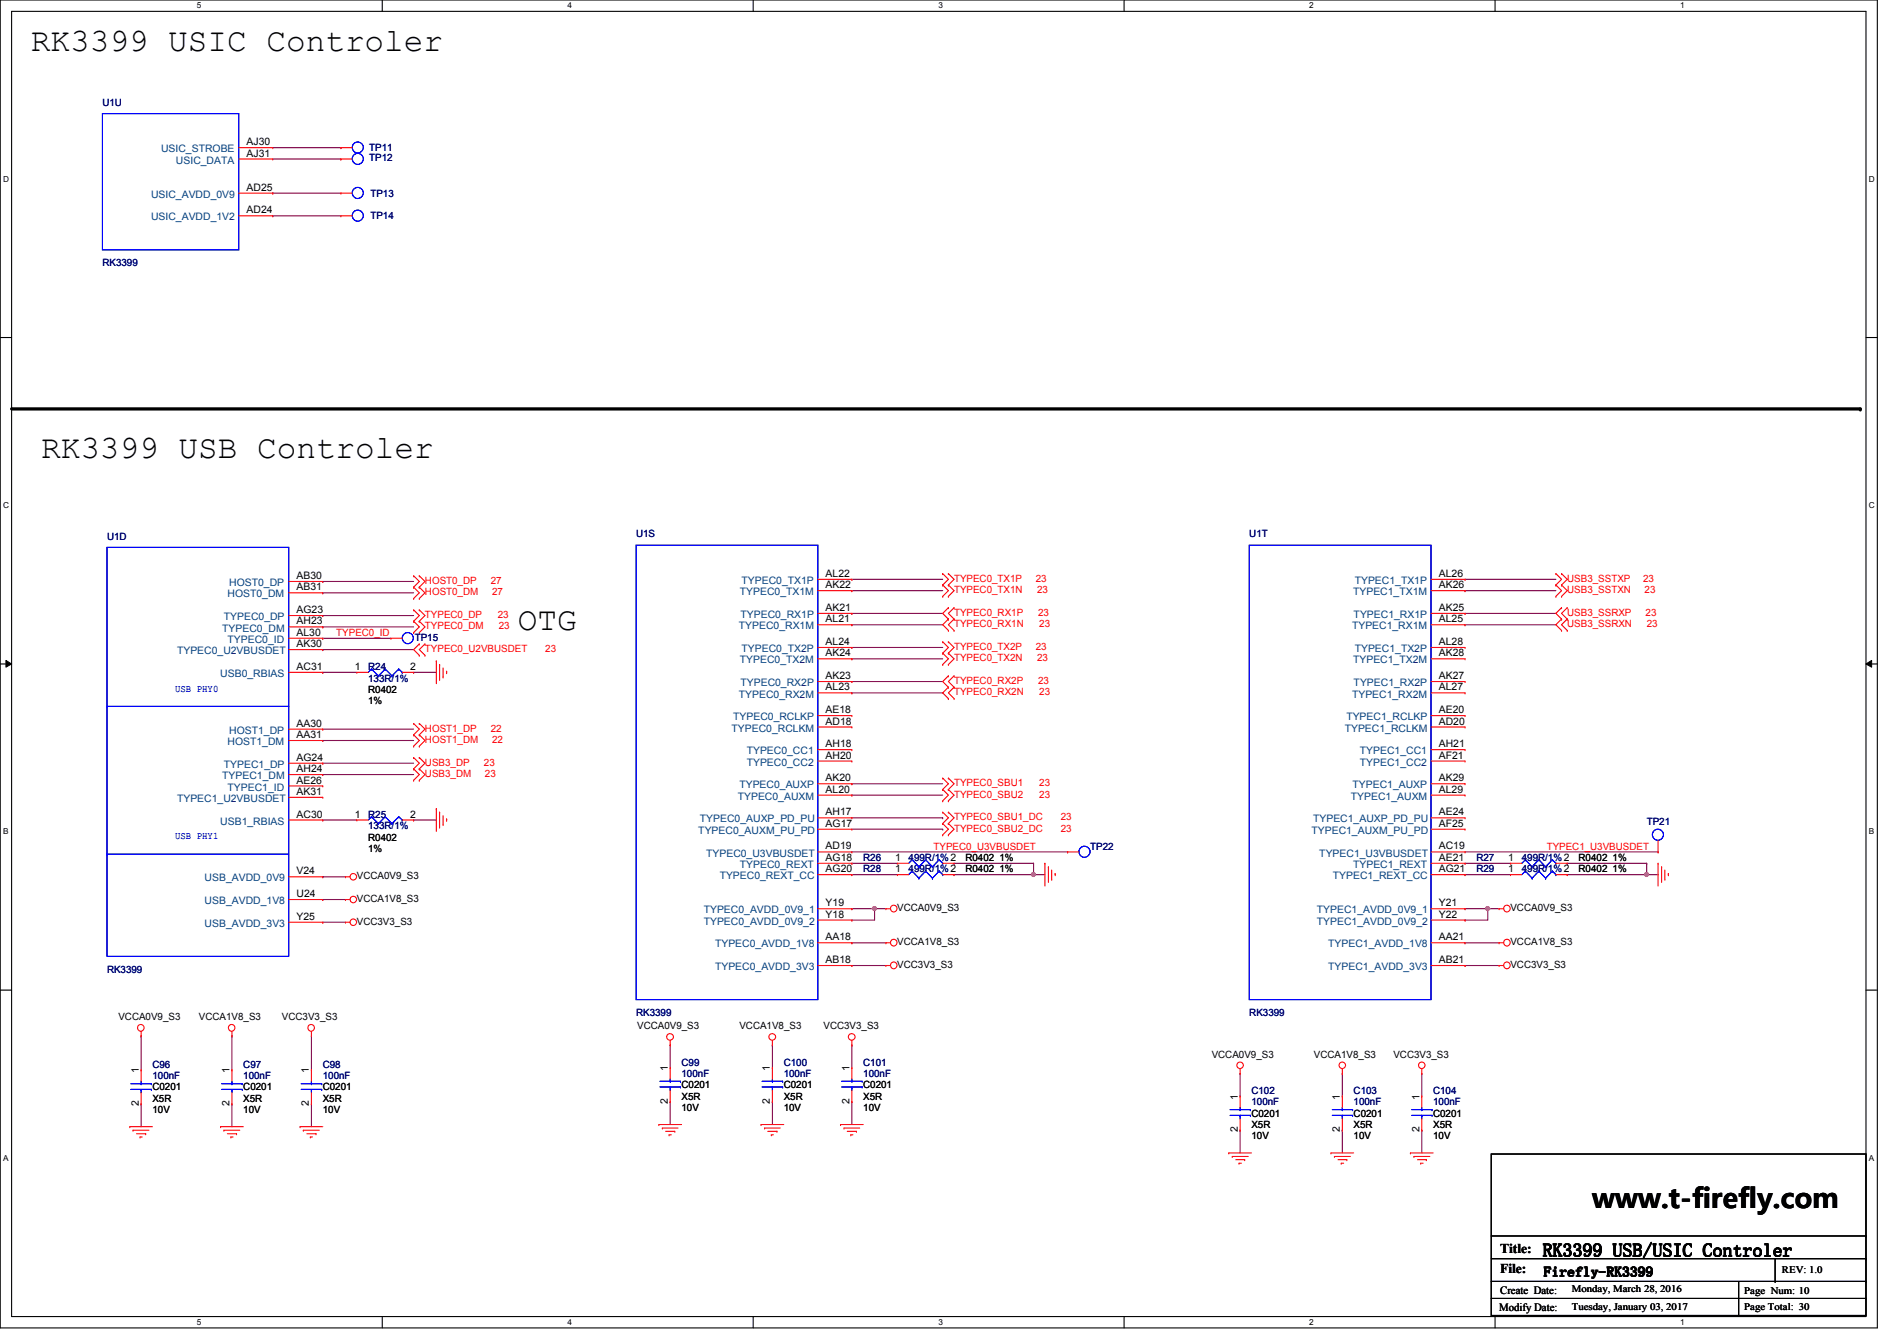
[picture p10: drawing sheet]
<svg xmlns="http://www.w3.org/2000/svg" width="297mm" height="210mm" viewBox="0 0 297 210" stroke-linecap="round" stroke-linejoin="round" font-family="sans-serif">
<path d="M0 0h294v207.9h-294zM1.8 1.8h290.4v204.3h-290.4z" fill="none" stroke="#000" stroke-width=".17"/>
<g fill="#fff">
<path d="M30.8 .2h.7v1.4h-.7z"/>
<path d="M30.8 206.2h.7v1.4h-.7z"/>
</g>
<path d="M59.9 0v1.8M59.9 206.1v1.8" fill="none" stroke="#000" stroke-width=".17"/>
<g fill="#fff">
<path d="M88.9 .2h.6v1.4h-.6z"/>
<path d="M88.9 206.2h.6v1.4h-.6z"/>
</g>
<path d="M117.9 0v1.8M117.9 206.1v1.8" fill="none" stroke="#000" stroke-width=".17"/>
<g fill="#fff">
<path d="M146.9 .2h.7v1.4h-.7z"/>
<path d="M146.9 206.2h.7v1.4h-.7z"/>
</g>
<path d="M176 0v1.8M176 206.1v1.8" fill="none" stroke="#000" stroke-width=".17"/>
<g fill="#fff">
<path d="M205 .2h.7v1.4h-.7z"/>
<path d="M205 206.2h.7v1.4h-.7z"/>
</g>
<path d="M234.1 0v1.8M234.1 206.1v1.8" fill="none" stroke="#000" stroke-width=".17"/>
<g fill="#fff">
<path d="M263.1 .2h.7v1.4h-.7z"/>
<path d="M263.1 206.2h.7v1.4h-.7z"/>
<path d="M.5 27.3h.9v1.4h-.9z"/>
<path d="M292.6 27.3h.9v1.4h-.9z"/>
<path d="M.5 78.4h.9v1.4h-.9z"/>
<path d="M292.6 78.4h.9v1.4h-.9z"/>
</g>
<path d="M0 52.8h1.8M292.2 52.8h1.8" fill="none" stroke="#000" stroke-width=".17"/>
<g fill="#fff">
<path d="M.5 129.5h.8v1.4h-.8z"/>
<path d="M292.6 129.5h.9v1.4h-.9z"/>
</g>
<path d="M0 103.9h1.8M292.2 103.9h1.8" fill="none" stroke="#000" stroke-width=".17"/>
<path d="M.9 103.4l.9 .5-.9 .5zM292.2 103.9l.9-.5v1z" fill="#000"/>
<path d="M.9 103.4l.9 .5-.9 .5zM292.2 103.9l.9-.5v1z" fill="none" stroke="#000" stroke-width=".16"/>
<g fill="#fff">
<path d="M.5 180.5h.8v1.4h-.8z"/>
<path d="M292.6 180.5h.9v1.4h-.9z"/>
</g>
<path d="M0 155h1.8M292.2 155h1.8" fill="none" stroke="#000" stroke-width=".17"/>
<path d="M1.8 64h289.5" fill="none" stroke="#000" stroke-width=".51"/>
<circle cx="291.3" cy="64" r=".25" fill="#000"/>
<g fill="none" stroke="#800040" stroke-width=".17">
<path d="M42.7 30.2h.1M42.7 33.8h.1M42.7 30.2h10.7M42.7 33.8h10.7M50.5 91h.1M50.5 92.8h.1M50.5 98.1h.1M50.5 96.4h.1M50.5 99.9h.1M50.5 91h14.3M50.5 92.8h14.3M50.5 98.1h14.3"/>
<path d="M50.5 96.4h14.3M50.5 99.9h10.7M133.4 97.8h.1M133.4 96h.1M133.4 97.8h14.2M133.4 96h14.2M50.5 105.2h.1M50.5 101.7h.1M50.5 105.2h5.4M50.5 101.7h14.3M64.8 105.2h.1M64.8 105.2h3.5"/>
<path d="M133.4 108.5h.1M133.4 106.7h.1M133.4 108.5h14.2M133.4 106.7h14.2M50.5 137.2h.1M50.5 137.2h3.6M133.4 128h14.2M133.4 129.8h14.2M147.6 128h.1M147.6 129.8h.1M50.5 140.8h.1M50.5 144.4h.1"/>
<path d="M50.5 140.8h3.6M50.5 144.4h3.6M133.4 151.1h.1M133.4 147.6h.1M133.4 142.2h.1M133.4 144h.1M133.4 151.1h5.3M133.4 147.6h5.3M133.4 142.2h5.3M136.9 142.2h.1M136.9 142.2v1.8h-3.5M22.1 162.1h.1"/>
<path d="M22.1 172.8h.1M22.1 162.1v5.4M22.1 172.8v3.6M36.3 162.1h.1M36.3 172.8h.1M36.3 162.1v5.4M36.3 172.8v3.6M48.8 172.8h.1M48.8 162.1h.1M48.8 162.1v5.4M48.8 172.8v3.6"/>
</g>
<circle cx="136.9" cy="142.2" r=".32" fill="#f0f"/>
<circle cx="136.9" cy="142.2" r=".32" fill="none" stroke="#f0f" stroke-width=".17"/>
<g fill="none" stroke="#800040" stroke-width=".17">
<path d="M133.4 90.7h.1M133.4 92.5h.1M133.4 90.7h14.2M133.4 92.5h14.2M133.4 101.3h.1M133.4 103.1h.1M133.4 101.3h14.2M133.4 103.1h14.2M133.4 135.1h.1M133.4 136.9h.1M133.4 136.9h7.1M133.4 135.1h7.1"/>
<path d="M149.4 135.1h.1M149.4 136.9h.1M149.4 136.9h14.2M149.4 135.1h12.4M161.8 136.9h.1M161.8 135.1h.1M161.8 135.1v1.8"/>
</g>
<circle cx="161.8" cy="136.9" r=".32" fill="#f0f"/>
<circle cx="161.8" cy="136.9" r=".32" fill="none" stroke="#f0f" stroke-width=".17"/>
<g fill="none" stroke="#800040" stroke-width=".17">
<path d="M42.7 23.1h10.7M42.7 24.9h10.7M53.4 23.1h.1M53.4 24.9h.1M229.4 97.8h.1M229.4 96h.1M229.4 90.7h.1M229.4 92.5h.1M229.4 97.8h14.2M229.4 96h14.2M229.4 90.7h14.2M229.4 92.5h14.2"/>
<path d="M50.5 114.1h.1M50.5 115.9h.1M50.5 119.5h.1M50.5 114.1h14.3M50.5 115.9h14.3M50.5 119.5h14.3M50.5 128.4h.1M50.5 121.2h.1M50.5 128.4h5.4M50.5 121.2h14.3M64.8 128.4h.1M64.8 128.4h3.5"/>
<path d="M133.4 122.7h.1M133.4 124.5h.1M133.4 122.7h14.2M133.4 124.5h14.2M133.4 133.3h33.8M167.2 133.3h.1M229.4 151.1h.1M229.4 147.6h.1M229.4 142.2h.1M229.4 144h.1M229.4 151.1h5.3M229.4 147.6h5.3"/>
<path d="M229.4 142.2h3.6M233 142.2h.1M233 142.2v1.8h-3.6M104.9 163.6h.1M104.9 172.5h.1M104.9 163.6v3.5M104.9 172.5v3.5M120.9 163.6h.1M120.9 172.5h.1M120.9 163.6v3.5M120.9 172.5v3.5M133.4 172.5h.1"/>
<path d="M133.4 163.6h.1M133.4 163.6v3.5M133.4 172.5v3.5"/>
</g>
<circle cx="232.9" cy="142.2" r=".32" fill="#f0f"/>
<circle cx="232.9" cy="142.2" r=".32" fill="none" stroke="#f0f" stroke-width=".17"/>
<path d="M257.8 136.9h.1M257.8 136.9h1.8M233 142.2h.1M233 142.2h1.7" fill="none" stroke="#800040" stroke-width=".17"/>
<circle cx="257.8" cy="136.9" r=".32" fill="#f0f"/>
<circle cx="257.8" cy="136.9" r=".32" fill="none" stroke="#f0f" stroke-width=".17"/>
<g fill="none" stroke="#800040" stroke-width=".17">
<path d="M229.4 135.1h.1M229.4 136.9h.1M229.4 135.1h7.1M229.4 136.9h7.1M229.4 133.3h30.2M245.4 135.1h.1M245.4 136.9h.1M245.4 135.1h12.4M257.8 135.1h.1M257.8 135.1v1.8h-12.4M259.6 133.3h.1M194.2 168h.1"/>
<path d="M194.2 176.9h.1M194.2 168v3.6M194.2 176.9v3.6M210.2 168h.1M210.2 176.9h.1M210.2 168v3.6M210.2 176.9v3.6M222.6 176.9h.1M222.6 168h.1M222.6 168v3.6M222.6 176.9v3.6"/>
</g>
<g fill="none" stroke="#f00" stroke-width=".17">
<path d="M37.4 30.2h5.3M37.4 24.9h5.3M37.4 23.1h5.3M37.4 33.8h5.3M42.7 23.1h.1M42.7 24.9h.1M42.7 30.2h.1M42.7 33.8h.1M53.4 30.2h.1M53.4 24.9h.1M53.4 33.8h.1M53.4 23.1h.1"/>
<path d="M53.4 30.2h1.8M53.4 24.9h1.8M53.4 23.1h1.8M53.4 33.8h1.8M45.2 99.9h5.3M45.2 91h5.3M45.2 92.8h5.3M45.2 96.4h5.3M45.2 98.1h5.3M50.5 91h.1M50.5 92.8h.1M50.5 96.4h.1"/>
<path d="M50.5 98.1h.1M50.5 99.9h.1M61.2 99.9h.1M61.2 99.9h1.8M64.8 93.7h.1M64.8 91.9h.1M64.8 90.1h.1M64.8 99h.1M64.8 97.2h.1M64.8 95.5h.1M64.8 91.9l.9 .9-.9 .9M64.8 90.1l.9 .9-.9 .9"/>
<path d="M64.8 97.2l.9 .9-.9 .9M64.8 95.5l.9 .9-.9 .8M65.7 93.7h.1M65.7 91.9h.1M65.7 90.1h.1M65.7 99h.1M65.7 97.2h.1M65.7 95.5h.1M65.7 91.9l.8 .9-.8 .9M65.7 90.1l.8 .9-.8 .9M65.7 97.2l.8 .9-.8 .9M65.7 95.5l.8 .9-.8 .8"/>
<path d="M128.1 90.7h5.3M128.1 92.5h5.3M128.1 96h5.3M128.1 97.8h5.3M133.4 90.7h.1M133.4 92.5h.1M133.4 96h.1M133.4 97.8h.1M147.6 93.3h.1M147.6 91.6h.1M147.6 89.8h.1M147.6 91.6l.9 .9-.9 .8"/>
<path d="M147.6 89.8l.9 .9-.9 .9M148.5 93.3h.1M148.5 91.6h.1M148.5 89.8h.1M148.5 95.1h.1M148.5 96.9h.1M148.5 98.7h.1M148.5 91.6l.9 .9-.9 .8M148.5 89.8l.9 .9-.9 .9M148.5 95.1l-.9 .9 .9 .9M148.5 96.9l-.9 .9 .9 .9M149.4 96.9h.1"/>
<path d="M149.4 95.1h.1M149.4 98.7h.1M149.4 95.1l-.9 .9 .9 .9M149.4 96.9l-.9 .9 .9 .9M224.1 90.7h5.3M224.1 92.5h5.3M224.1 96h5.3M224.1 97.8h5.3M229.4 90.7h.1M229.4 92.5h.1M229.4 96h.1M229.4 97.8h.1"/>
<path d="M243.6 93.3h.1M243.6 91.6h.1M243.6 89.8h.1M243.6 91.6l.9 .9-.9 .8M243.6 89.8l.9 .9-.9 .9M244.5 93.3h.1M244.5 91.6h.1M244.5 89.8h.1M244.5 95.1h.1M244.5 96.9h.1M244.5 98.7h.1M244.5 91.6l.9 .9-.9 .8"/>
<path d="M244.5 89.8l.9 .9-.9 .9M244.5 95.1l-.9 .9 .9 .9M244.5 96.9l-.9 .9 .9 .9M245.4 96.9h.1M245.4 95.1h.1M245.4 98.7h.1M245.4 95.1l-.9 .9 .9 .9M245.4 96.9l-.9 .9 .9 .9M45.2 105.2h5.3M45.2 101.7h5.3M45.2 114.1h5.3M45.2 115.9h5.3"/>
<path d="M45.2 119.5h5.3M50.5 101.7h.1M50.5 105.2h.1M50.5 114.1h.1M50.5 115.9h.1M50.5 119.5h.1M55.9 105.2h.1M55.9 105.2h1.8M63 105.2h1.8M64.8 116.8h.1M64.8 115h.1M64.8 113.2h.1"/>
<path d="M64.8 118.6h.1M64.8 105.2h.1M64.8 115l.9 .9-.9 .9M64.8 113.2l.9 .9-.9 .9M64.8 118.6l.9 .9-.9 .9M65.7 100.8h.1M65.7 102.6h.1M65.7 116.8h.1M65.7 115h.1M65.7 113.2h.1M65.7 118.6h.1M65.7 100.8l-.9 .9 .9 .9"/>
<path d="M65.7 115l.8 .9-.8 .9M65.7 113.2l.8 .9-.8 .9M65.7 118.6l.8 .9-.8 .9M66.5 102.6h.1M66.5 100.8h.1M66.5 100.8l-.8 .9 .8 .9M68.3 103.5h.1M68.3 103.5v3.5M68.8 104h.1M68.8 104v2.5M69.4 106h.1M69.4 104.6v1.4"/>
<path d="M69.9 105.1h.1M69.9 105.1v.4M128.1 101.3h5.3M128.1 103.1h5.3M128.1 106.7h5.3M128.1 108.5h5.3M128.1 112h5.3M128.1 113.8h5.3M128.1 117.3h5.3M128.1 119.1h5.3M133.4 101.3h.1M133.4 103.1h.1"/>
<path d="M133.4 106.7h.1M133.4 108.5h.1M133.4 112h.1M133.4 113.8h.1M133.4 117.3h.1M133.4 119.1h.1M147.6 104h.1M147.6 102.2h.1M147.6 100.5h.1M147.6 102.2l.9 .9-.9 .9M147.6 100.5l.9 .8-.9 .9M148.5 104h.1"/>
<path d="M148.5 102.2h.1M148.5 100.5h.1M148.5 105.8h.1M148.5 107.6h.1M148.5 109.3h.1M148.5 102.2l.9 .9-.9 .9M148.5 100.5l.9 .8-.9 .9M148.5 105.8l-.9 .9 .9 .9M148.5 107.6l-.9 .9 .9 .8M149.4 107.6h.1M149.4 105.8h.1M149.4 109.3h.1"/>
<path d="M149.4 105.8l-.9 .9 .9 .9M149.4 107.6l-.9 .9 .9 .8M224.1 101.3h5.3M224.1 103.1h5.3M224.1 106.7h5.3M224.1 108.5h5.3M224.1 112h5.3M224.1 113.8h5.3M224.1 117.3h5.3M224.1 119.1h5.3M229.4 101.3h.1M229.4 103.1h.1"/>
<path d="M229.4 106.7h.1M229.4 108.5h.1M229.4 112h.1M229.4 113.8h.1M229.4 117.3h.1M229.4 119.1h.1M45.2 137.2h5.3M45.2 121.2h5.3M45.2 123h5.3M45.2 124.8h5.3M45.2 128.4h5.3M50.5 121.2h.1"/>
<path d="M50.5 123h.1M50.5 124.8h.1M50.5 128.4h.1M50.5 137.2h.1M54.1 137.2h.1M54.1 137.2h.7M55.9 128.4h.1M55.9 128.4h1.8M63 128.4h1.8M64.8 122.1h.1M64.8 120.4h.1M64.8 128.4h.1"/>
<path d="M64.8 120.4l.9 .8-.9 .9M65.7 122.1h.1M65.7 120.4h.1M65.7 120.4l.8 .8-.8 .9M68.3 126.6h.1M68.3 126.6v3.5M68.8 127.1h.1M68.8 127.1v2.5M69.4 129.1h.1M69.4 127.7v1.4M69.9 128.2h.1M69.9 128.2v.4"/>
<path d="M128.1 136.9h5.3M128.1 122.7h5.3M128.1 124.5h5.3M128.1 128h5.3M128.1 129.8h5.3M128.1 135.1h5.3M128.1 133.3h5.3M133.4 122.7h.1M133.4 124.5h.1M133.4 128h.1M133.4 129.8h.1M133.4 135.1h.1"/>
<path d="M133.4 136.9h.1M133.4 133.3h.1M140.5 136.9h.1M140.5 135.1h.1M140.5 136.9h1.8M140.5 135.1h1.8M147.6 125.3h.1M147.6 123.6h.1M147.6 121.8h.1M147.6 128.9h.1M147.6 127.1h.1M147.6 130.7h.1"/>
<path d="M147.6 123.6l.9 .9-.9 .8M147.6 121.8l.9 .9-.9 .9M147.6 127.1l.9 .9-.9 .9M147.6 128.9l.9 .9-.9 .9M147.6 136.9h1.8M147.6 135.1h1.8M148.5 125.3h.1M148.5 123.6h.1M148.5 121.8h.1M148.5 128.9h.1M148.5 127.1h.1M148.5 130.7h.1"/>
<path d="M148.5 123.6l.9 .9-.9 .8M148.5 121.8l.9 .9-.9 .9M148.5 127.1l.9 .9-.9 .9M148.5 128.9l.9 .9-.9 .9M149.4 136.9h.1M149.4 135.1h.1M163.6 135.1h.1M163.6 135.1v3.6M164.2 135.7h.1M164.2 135.7v2.4M164.7 137.6h.1M164.7 136.2v1.4"/>
<path d="M165.2 136.7h.1M165.2 136.7v.4M167.2 133.3h.1M167.2 133.3h1.7M224.1 136.9h5.3M224.1 122.7h5.3M224.1 124.5h5.3M224.1 128h5.3M224.1 129.8h5.3M224.1 135.1h5.3M224.1 133.3h5.3M229.4 122.7h.1"/>
<path d="M229.4 124.5h.1M229.4 128h.1M229.4 129.8h.1M229.4 135.1h.1M229.4 136.9h.1M229.4 133.3h.1M236.5 135.1h.1M236.5 136.9h.1M236.5 136.9h1.8M236.5 135.1h1.8M243.6 136.9h1.8M243.6 135.1h1.8"/>
<path d="M245.4 135.1h.1M245.4 136.9h.1M259.6 135.1h.1M259.6 133.3h.1M259.6 131.6v1.7M259.6 135.1v3.6M260.2 135.7h.1M260.2 135.7v2.4M260.7 137.6h.1M260.7 136.2v1.4M261.2 136.7h.1M261.2 136.7v.4"/>
<path d="M45.2 144.4h5.3M45.2 140.8h5.3M50.5 140.8h.1M50.5 144.4h.1M54.1 144.4h.1M54.1 140.8h.1M54.1 144.4h.7M54.1 140.8h.7M128.1 151.1h5.3M128.1 142.2h5.3M128.1 147.6h5.3M128.1 144h5.3"/>
<path d="M133.4 142.2h.1M133.4 144h.1M133.4 147.6h.1M133.4 151.1h.1M138.7 151.1h.1M138.7 142.2h.1M138.7 147.6h.1M138.7 151.1h.7M138.7 142.2h.7M138.7 147.6h.7M224.1 151.1h5.3M224.1 142.2h5.3"/>
<path d="M224.1 147.6h5.3M224.1 144h5.3M229.4 142.2h.1M229.4 144h.1M229.4 147.6h.1M229.4 151.1h.1M234.7 151.1h.1M234.7 142.2h.1M234.7 147.6h.1M234.7 151.1h.8M234.7 142.2h.8M234.7 147.6h.8"/>
<path d="M20.3 176.4h.1M20.3 176.4h3.6M20.8 176.9h.1M20.8 176.9h2.5M21.4 177.5h1.4M21.9 178h.1M21.9 178h.4M22.1 162.1h.1M22.1 167.5h.1M22.1 172.8h.1M22.1 161.5v.6M22.1 167.5v1.7"/>
<path d="M22.1 171v1.8M22.8 177.5h.1M34.5 176.4h.1M34.5 176.4h3.6M35 176.9h.1M35 176.9h2.5M35.6 177.5h1.4M36.1 178h.1M36.1 178h.4M36.3 162.1h.1M36.3 167.5h.1M36.3 172.8h.1"/>
<path d="M36.3 161.5v.6M36.3 167.5v1.7M36.3 171v1.8M37 177.5h.1M47 176.4h.1M47 176.4h3.5M47.5 176.9h.1M47.5 176.9h2.5M48 177.5h1.5M48.6 178h.1M48.6 178h.3M48.8 162.1h.1"/>
<path d="M48.8 167.5h.1M48.8 172.8h.1M48.8 161.5v.6M48.8 167.5v1.7M48.8 171v1.8M49.5 177.5h.1M103.2 176h.1M103.2 176h3.5M103.7 176.6h.1M103.7 176.6h2.5M104.2 177.1h1.5M104.8 177.6h.1"/>
<path d="M104.8 177.6h.3M104.9 163.6h.1M104.9 167.1h.1M104.9 172.5h.1M104.9 162.9v.7M104.9 167.1v1.8M104.9 170.7v1.8M105.7 177.1h.1M119.2 176h.1M119.2 176h3.5M119.7 176.6h.1M119.7 176.6h2.5"/>
<path d="M120.2 177.1h1.5M120.8 177.6h.1M120.8 177.6h.3M120.9 163.6h.1M120.9 167.1h.1M120.9 172.5h.1M120.9 162.9v.7M120.9 167.1v1.8M120.9 170.7v1.8M121.7 177.1h.1M131.6 176h.1M131.6 176h3.6"/>
<path d="M132.2 176.6h.1M132.2 176.6h2.4M132.7 177.1h1.4M133.2 177.6h.1M133.2 177.6h.4M133.4 163.6h.1M133.4 167.1h.1M133.4 172.5h.1M133.4 162.9v.7M133.4 167.1v1.8M133.4 170.7v1.8M134.1 177.1h.1"/>
<path d="M194.2 168h.1M194.2 171.6h.1M194.2 176.9h.1M194.2 167.3v.7M194.2 171.6v1.8M194.2 175.1v1.8M210.2 168h.1M210.2 171.6h.1M210.2 176.9h.1M210.2 167.3v.7M210.2 171.6v1.8M210.2 175.1v1.8"/>
<path d="M222.6 168h.1M222.6 171.6h.1M222.6 176.9h.1M222.6 167.3v.7M222.6 171.6v1.8M222.6 175.1v1.8M192.4 180.5h.1M192.4 180.5h3.6M193 181h.1M193 181h2.4M193.5 181.5h1.4M194 182.1h.1"/>
<path d="M194 182.1h.4M194.9 181.5h.1M208.4 180.5h.1M208.4 180.5h3.6M209 181h.1M209 181h2.5M209.5 181.5h1.4M210 182.1h.1M210 182.1h.4M210.9 181.5h.1M220.8 180.5h.1M220.8 180.5h3.6"/>
<path d="M221.4 181h.1M221.4 181h2.5M222 181.5h1.3M222.5 182.1h.1M222.5 182.1h.3M223.3 181.5h.1"/>
<circle cx="55.3" cy="137.2" r=".51"/>
<circle cx="55.3" cy="140.8" r=".51"/>
<circle cx="55.3" cy="144.4" r=".51"/>
<circle cx="139.9" cy="147.5" r=".52"/>
<circle cx="139.9" cy="151.1" r=".52"/>
<circle cx="139.9" cy="142.2" r=".52"/>
<circle cx="235.9" cy="147.5" r=".52"/>
<circle cx="235.9" cy="151.1" r=".52"/>
<circle cx="235.9" cy="142.2" r=".52"/>
<circle cx="22" cy="160.9" r=".52"/>
<circle cx="36.3" cy="160.9" r=".52"/>
<circle cx="48.7" cy="160.9" r=".52"/>
<circle cx="104.9" cy="162.3" r=".52"/>
<circle cx="120.9" cy="162.3" r=".52"/>
<circle cx="133.4" cy="162.3" r=".52"/>
<circle cx="194.2" cy="166.7" r=".51"/>
<circle cx="210.2" cy="166.7" r=".51"/>
<circle cx="222.6" cy="166.7" r=".51"/>
</g>
<g fill="none" stroke="#000" stroke-width=".17">
<path d="M233.5 180.6h58.7v25.3h-58.7zM233.5 193.5h58.7M233.5 197h58.7M278 197v3.6M292.2 193.5h.1M292.2 197h.1M233.5 200.6h58.7M233.5 203.2h58.7M272.2 205.9h.1M272.2 200.6v5.3M278 200.6h.1M292.2 200.6h.1"/>
<path d="M292.2 203.2h.1"/>
</g>
<g fill="none" stroke="#00f" stroke-width=".17">
<path d="M16 17.8h21.4v21.3h-21.4zM16.8 85.7h28.4v64h-28.4zM99.6 85.3h28.5v71.2h-28.5zM195.6 85.3h28.5v71.2h-28.5zM16.8 110.6h.1M16.8 110.6h28.4M58.2 104.7h.1M58.2 104.7l-.5 .5M58.2 104.7l1.1 1.1M59.3 105.8h.1M60.3 104.7h.1M60.3 104.7l-1 1.1"/>
<path d="M60.3 104.7l1.1 1.1M61.4 105.8h.1M62.4 104.7h.1M62.4 104.7l-1 1.1M62.4 104.7l.6 .5M63 105.2h.1M16.8 133.7h.1M16.8 133.7h28.4M58.2 127.8h.1M58.2 127.8l-.5 .6M58.2 127.8l1.1 1.1M59.3 128.9h.1"/>
<path d="M60.3 127.8h.1M60.3 127.8l-1 1.1M60.3 127.8l1.1 1.1M61.4 128.9h.1M62.4 127.8h.1M62.4 127.8l-1 1.1M62.4 127.8l.6 .6M63 128.4h.1M142.8 136.4h.1M142.8 134.6h.1M142.8 136.4l-.5 .5M142.8 136.4l1.1 1.1"/>
<path d="M142.8 134.6l-.5 .5M142.8 134.6l1.1 1.1M143.9 137.5h.1M143.9 135.7h.1M144.9 136.4h.1M144.9 134.6h.1M144.9 136.4l-1 1.1M144.9 136.4l1.1 1.1M144.9 134.6l-1 1.1M144.9 134.6l1.1 1.1M146 137.5h.1M146 135.7h.1"/>
<path d="M147.1 136.4h.1M147.1 134.6h.1M147.1 136.4l-1.1 1.1M147.1 136.4l.5 .5M147.1 134.6l-1.1 1.1M147.1 134.6l.5 .5M147.6 136.9h.1M147.6 135.1h.1M238.8 134.6h.1M238.8 136.4h.1M238.8 134.6l-.5 .5M238.8 134.6l1.1 1.1"/>
<path d="M238.8 136.4l-.5 .5M238.8 136.4l1.1 1.1M239.9 135.7h.1M239.9 137.5h.1M241 134.6h.1M241 136.4h.1M241 134.6l-1.1 1.1M241 134.6l1 1.1M241 136.4l-1.1 1.1M241 136.4l1 1.1M242 135.7h.1M242 137.5h.1"/>
<path d="M243.1 134.6h.1M243.1 136.4h.1M243.1 134.6l-1.1 1.1M243.1 134.6l.5 .5M243.1 136.4l-1.1 1.1M243.1 136.4l.5 .5M243.6 135.1h.1M243.6 136.9h.1M20.5 170.5h3.2M20.5 169.6h3.2M22.1 169.6h.1M22.1 170.5h.1"/>
<path d="M22.1 169.2v.4M22.1 170.5v.5M23.7 170.5h.1M23.7 169.6h.1M34.7 170.5h3.2M34.7 169.6h3.2M36.3 169.6h.1M36.3 170.5h.1M36.3 169.2v.4M36.3 170.5v.5M37.9 170.5h.1M37.9 169.6h.1"/>
<path d="M47.2 170.5h3.2M47.2 169.6h3.2M48.8 169.6h.1M48.8 170.5h.1M48.8 169.2v.4M48.8 170.5v.5M50.4 170.5h.1M50.4 169.6h.1M103.3 170.1h3.2M103.3 169.2h3.2M104.9 169.2h.1M104.9 170.1h.1"/>
<path d="M104.9 168.9v.3M104.9 170.1v.6M106.5 170.1h.1M106.5 169.2h.1M119.3 170.1h3.3M119.3 169.2h3.3M120.9 169.2h.1M120.9 170.1h.1M120.9 168.9v.3M120.9 170.1v.6M122.6 170.1h.1M122.6 169.2h.1"/>
<path d="M131.8 170.1h3.2M131.8 169.2h3.2M133.4 169.2h.1M133.4 170.1h.1M133.4 168.9v.3M133.4 170.1v.6M135 170.1h.1M135 169.2h.1M192.6 174.6h3.2M192.6 173.7h3.2M194.2 173.7h.1M194.2 174.6h.1"/>
<path d="M194.2 173.4v.3M194.2 174.6v.5M195.8 174.6h.1M195.8 173.7h.1M208.6 174.6h3.2M208.6 173.7h3.2M210.2 173.7h.1M210.2 174.6h.1M210.2 173.4v.3M210.2 174.6v.5M211.8 174.6h.1M211.8 173.7h.1"/>
<path d="M221.1 174.6h3.1M221.1 173.7h3.1M222.6 173.7h.1M222.6 174.6h.1M222.6 173.4v.3M222.6 174.6v.5M224.2 174.6h.1M224.2 173.7h.1"/>
<circle cx="56" cy="24.9" r=".87"/>
<circle cx="56" cy="33.8" r=".87"/>
<circle cx="56" cy="30.2" r=".87"/>
<circle cx="56" cy="23.1" r=".87"/>
<circle cx="63.9" cy="99.9" r=".87"/>
<circle cx="169.8" cy="133.3" r=".87"/>
<circle cx="259.6" cy="130.7" r=".87"/>
</g>
<circle cx="136.9" cy="142.2" r=".32" fill="#f0f"/>
<circle cx="136.9" cy="142.2" r=".32" fill="none" stroke="#f0f" stroke-width=".17"/>
<circle cx="161.8" cy="136.9" r=".32" fill="#f0f"/>
<circle cx="161.8" cy="136.9" r=".32" fill="none" stroke="#f0f" stroke-width=".17"/>
<circle cx="232.9" cy="142.2" r=".32" fill="#f0f"/>
<circle cx="232.9" cy="142.2" r=".32" fill="none" stroke="#f0f" stroke-width=".17"/>
<circle cx="257.8" cy="136.9" r=".32" fill="#f0f"/>
<circle cx="257.8" cy="136.9" r=".32" fill="none" stroke="#f0f" stroke-width=".17"/>
<g font-size="5.1">
<text x="4.8" y="8">RK3399 USIC Controler</text>
<text x="6.4" y="71.7">RK3399 USB Controler</text>
<text x="81.1" y="98.7">OTG</text>
</g>
<text font-size="4.2" x="249.3" y="189.1">www.t-firefly.com</text>
<text font-size="2.8" x="241.6" y="196.6">RK3399 USB/USIC Controler</text>
<g font-size="2.1">
<text x="234.9" y="196.1">Title:</text>
<text x="234.9" y="199.3">File:</text>
<text x="241.8" y="199.7">Firefly-RK3399</text>
</g>
<g font-size="1.7">
<text x="234.9" y="202.5">Create Date:</text>
<text x="234.7" y="205.1">Modify Date:</text>
</g>
<g font-size="1.6" fill="#000080">
<text x="16" y="16.6">U1U</text>
<text x="57.8" y="23.7">TP11</text>
<text x="57.8" y="25.3">TP12</text>
<text x="58" y="30.8">TP13</text>
<text x="58" y="34.3">TP14</text>
<text x="16" y="41.6">RK3399</text>
<text x="16.8" y="84.5">U1D</text>
<text x="99.6" y="84.1">U1S</text>
<text x="195.6" y="84.1">U1T</text>
<text x="64.9" y="100.3">TP15</text>
<text x="57.7" y="104.9">R24</text>
<text x="57.7" y="106.7">133R/1%</text>
<text x="57.7" y="128">R25</text>
<text x="57.7" y="129.8">133R/1%</text>
<text x="257.8" y="129.1">TP21</text>
<text x="135.2" y="136.6">R28</text>
<text x="135.2" y="134.8">R26</text>
<text x="142.3" y="136.6">499R/1%2</text>
<text x="142.3" y="134.8">499R/1%2</text>
<text x="170.7" y="133">TP22</text>
<text x="231.2" y="134.8">R27</text>
<text x="231.2" y="136.6">R29</text>
<text x="238.3" y="134.8">499R/1%2</text>
<text x="238.3" y="136.6">499R/1%2</text>
<text x="16.8" y="152.2">RK3399</text>
<text x="99.6" y="159">RK3399</text>
<text x="195.6" y="159">RK3399</text>
<text x="23.9" y="167.1">C96</text>
<text x="38.1" y="167.1">C97</text>
<text x="50.5" y="167.1">C98</text>
<text x="106.7" y="166.8">C99</text>
<text x="122.7" y="166.8">C100</text>
<text x="135.2" y="166.8">C101</text>
<text x="23.9" y="168.9">100nF</text>
<text x="38.1" y="168.9">100nF</text>
<text x="50.5" y="168.9">100nF</text>
<text x="106.7" y="168.6">100nF</text>
<text x="122.7" y="168.6">100nF</text>
<text x="135.2" y="168.6">100nF</text>
<text x="196" y="171.2">C102</text>
<text x="196" y="173">100nF</text>
<text x="212" y="171.2">C103</text>
<text x="212" y="173">100nF</text>
<text x="224.4" y="171.2">C104</text>
<text x="224.4" y="173">100nF</text>
</g>
<g font-size="1.6" fill="#004080">
<text x="25.2" y="23.8">USIC_STROBE</text>
<text x="27.6" y="25.6">USIC_DATA</text>
<text x="23.7" y="30.9">USIC_AVDD_0V9</text>
<text x="23.7" y="34.5">USIC_AVDD_1V2</text>
<text x="35.6" y="93.5">HOST0_DM</text>
<text x="35.9" y="91.7">HOST0_DP</text>
<text x="115.9" y="93.2">TYPEC0_TX1M</text>
<text x="116.1" y="91.4">TYPEC0_TX1P</text>
<text x="211.9" y="93.2">TYPEC1_TX1M</text>
<text x="212.1" y="91.4">TYPEC1_TX1P</text>
<text x="34.8" y="98.8">TYPEC0_DM</text>
<text x="35" y="97.1">TYPEC0_DP</text>
<text x="35.6" y="100.6">TYPEC0_ID</text>
<text x="115.7" y="98.5">TYPEC0_RX1M</text>
<text x="115.9" y="96.7">TYPEC0_RX1P</text>
<text x="211.7" y="98.5">TYPEC1_RX1M</text>
<text x="212" y="96.7">TYPEC1_RX1P</text>
<text x="27.7" y="102.4">TYPEC0_U2VBUSDET</text>
<text x="34.5" y="106">USB0_RBIAS</text>
<text x="115.9" y="103.8">TYPEC0_TX2M</text>
<text x="115.9" y="107.4">TYPEC0_RX2P</text>
<text x="116.1" y="102.1">TYPEC0_TX2P</text>
<text x="211.9" y="103.8">TYPEC1_TX2M</text>
<text x="212" y="107.4">TYPEC1_RX2P</text>
<text x="212.1" y="102.1">TYPEC1_TX2P</text>
<text x="114.8" y="112.7">TYPEC0_RCLKP</text>
<text x="115.7" y="109.2">TYPEC0_RX2M</text>
<text x="210.8" y="112.7">TYPEC1_RCLKP</text>
<text x="211.7" y="109.2">TYPEC1_RX2M</text>
<text x="35.6" y="116.6">HOST1_DM</text>
<text x="35.9" y="114.9">HOST1_DP</text>
<text x="114.6" y="114.5">TYPEC0_RCLKM</text>
<text x="116.9" y="118.1">TYPEC0_CC1</text>
<text x="116.9" y="119.8">TYPEC0_CC2</text>
<text x="210.6" y="114.5">TYPEC1_RCLKM</text>
<text x="212.9" y="118.1">TYPEC1_CC1</text>
<text x="212.9" y="119.8">TYPEC1_CC2</text>
<text x="27.7" y="125.5">TYPEC1_U2VBUSDET</text>
<text x="34.8" y="122">TYPEC1_DM</text>
<text x="35" y="120.2">TYPEC1_DP</text>
<text x="35.6" y="123.7">TYPEC1_ID</text>
<text x="115.5" y="125.2">TYPEC0_AUXM</text>
<text x="115.8" y="123.4">TYPEC0_AUXP</text>
<text x="211.5" y="125.2">TYPEC1_AUXM</text>
<text x="211.8" y="123.4">TYPEC1_AUXP</text>
<text x="34.5" y="129.1">USB1_RBIAS</text>
<text x="109.3" y="130.5">TYPEC0_AUXM_PU_PD</text>
<text x="109.6" y="128.7">TYPEC0_AUXP_PD_PU</text>
<text x="205.4" y="130.5">TYPEC1_AUXM_PU_PD</text>
<text x="205.6" y="128.7">TYPEC1_AUXP_PD_PU</text>
<text x="32" y="138">USB_AVDD_0V9</text>
<text x="110.6" y="134.1">TYPEC0_U3VBUSDET</text>
<text x="112.7" y="137.6">TYPEC0_REXT_CC</text>
<text x="115.9" y="135.8">TYPEC0_REXT</text>
<text x="206.6" y="134.1">TYPEC1_U3VBUSDET</text>
<text x="208.7" y="137.6">TYPEC1_REXT_CC</text>
<text x="211.9" y="135.8">TYPEC1_REXT</text>
<text x="32" y="141.5">USB_AVDD_1V8</text>
<text x="110.2" y="143">TYPEC0_AVDD_0V9_1</text>
<text x="206.2" y="143">TYPEC1_AVDD_0V9_1</text>
<text x="32" y="145.1">USB_AVDD_3V3</text>
<text x="110.2" y="144.7">TYPEC0_AVDD_0V9_2</text>
<text x="112" y="148.3">TYPEC0_AVDD_1V8</text>
<text x="206.2" y="144.7">TYPEC1_AVDD_0V9_2</text>
<text x="208" y="148.3">TYPEC1_AVDD_1V8</text>
<text x="112" y="151.8">TYPEC0_AVDD_3V3</text>
<text x="208" y="151.8">TYPEC1_AVDD_3V3</text>
</g>
<g font-size="1.6">
<text x="38.6" y="22.7">AJ30</text>
<text x="38.6" y="24.5">AJ31</text>
<text x="38.6" y="29.8">AD25</text>
<text x="38.6" y="33.4">AD24</text>
<text x="46.4" y="90.6">AB30</text>
<text x="46.4" y="92.4">AB31</text>
<text x="46.4" y="96">AG23</text>
<text x="129.3" y="90.3">AL22</text>
<text x="129.3" y="92.1">AK22</text>
<text x="129.3" y="95.6">AK21</text>
<text x="225.3" y="90.3">AL26</text>
<text x="225.3" y="92.1">AK26</text>
<text x="225.3" y="95.6">AK25</text>
<text x="46.4" y="97.7">AH23</text>
<text x="46.4" y="99.5">AL30</text>
<text x="46.4" y="101.3">AK30</text>
<text x="129.3" y="97.4">AL21</text>
<text x="129.3" y="101">AL24</text>
<text x="225.3" y="97.4">AL25</text>
<text x="225.3" y="101">AL28</text>
<text x="46.4" y="104.9">AC31</text>
<text x="55.5" y="104.9">1</text>
<text x="64.2" y="104.9">2</text>
<text x="129.3" y="102.7">AK24</text>
<text x="129.3" y="106.3">AK23</text>
<text x="225.3" y="102.7">AK28</text>
<text x="225.3" y="106.3">AK27</text>
<text x="46.4" y="113.7">AA30</text>
<text x="57.7" y="108.5">R0402</text>
<text x="57.7" y="110.2">1%</text>
<text x="129.3" y="108.1">AL23</text>
<text x="129.3" y="111.6">AE18</text>
<text x="129.3" y="113.4">AD18</text>
<text x="225.3" y="108.1">AL27</text>
<text x="225.3" y="111.6">AE20</text>
<text x="225.3" y="113.4">AD20</text>
<text x="46.4" y="115.5">AA31</text>
<text x="46.4" y="119.1">AG24</text>
<text x="129.3" y="117">AH18</text>
<text x="129.3" y="118.7">AH20</text>
<text x="225.3" y="117">AH21</text>
<text x="225.3" y="118.7">AF21</text>
<text x="46.4" y="120.9">AH24</text>
<text x="46.4" y="122.6">AE26</text>
<text x="46.4" y="124.4">AK31</text>
<text x="129.3" y="122.3">AK20</text>
<text x="129.3" y="124.1">AL20</text>
<text x="225.3" y="122.3">AK29</text>
<text x="225.3" y="124.1">AL29</text>
<text x="46.4" y="128">AC30</text>
<text x="55.5" y="128">1</text>
<text x="57.7" y="131.6">R0402</text>
<text x="64.2" y="128">2</text>
<text x="129.3" y="127.6">AH17</text>
<text x="129.3" y="129.4">AG17</text>
<text x="225.3" y="127.6">AE24</text>
<text x="225.3" y="129.4">AF25</text>
<text x="46.4" y="136.9">V24</text>
<text x="55.9" y="137.6">VCCA0V9_S3</text>
<text x="57.7" y="133.3">1%</text>
<text x="129.3" y="134.7">AG18</text>
<text x="129.3" y="136.5">AG20</text>
<text x="129.3" y="133">AD19</text>
<text x="140.2" y="136.5">1</text>
<text x="140.2" y="134.7">1</text>
<text x="151.2" y="136.6">R0402 1%</text>
<text x="151.2" y="134.8">R0402 1%</text>
<text x="225.3" y="134.7">AE21</text>
<text x="225.3" y="136.5">AG21</text>
<text x="225.3" y="133">AC19</text>
<text x="236.2" y="134.7">1</text>
<text x="236.2" y="136.5">1</text>
<text x="247.2" y="134.8">R0402 1%</text>
<text x="247.2" y="136.6">R0402 1%</text>
<text x="46.4" y="140.4">U24</text>
<text x="46.4" y="144">Y25</text>
<text x="55.9" y="141.2">VCCA1V8_S3</text>
<text x="129.3" y="141.9">Y19</text>
<text x="129.3" y="143.6">Y18</text>
<text x="140.5" y="142.6">VCCA0V9_S3</text>
<text x="225.3" y="141.9">Y21</text>
<text x="225.3" y="143.6">Y22</text>
<text x="236.5" y="142.6">VCCA0V9_S3</text>
<text x="55.9" y="144.7">VCC3V3_S3</text>
<text x="129.3" y="147.2">AA18</text>
<text x="140.5" y="148">VCCA1V8_S3</text>
<text x="225.3" y="147.2">AA21</text>
<text x="236.5" y="148">VCCA1V8_S3</text>
<text x="129.3" y="150.7">AB18</text>
<text x="140.5" y="151.5">VCC3V3_S3</text>
<text x="225.3" y="150.7">AB21</text>
<text x="236.5" y="151.5">VCC3V3_S3</text>
<text x="18.5" y="159.7">VCCA0V9_S3</text>
<text x="31.2" y="159.7">VCCA1V8_S3</text>
<text x="44.2" y="159.7">VCC3V3_S3</text>
<text x="99.8" y="161.1">VCCA0V9_S3</text>
<text x="115.8" y="161.1">VCCA1V8_S3</text>
<text x="128.9" y="161.1">VCC3V3_S3</text>
<text x="104.6" y="167.7" transform="rotate(-90 104.6 167.7)">1</text>
<text x="120.6" y="167.7" transform="rotate(-90 120.6 167.7)">1</text>
<text x="133" y="167.7" transform="rotate(-90 133 167.7)">1</text>
<text x="189.7" y="165.6">VCCA0V9_S3</text>
<text x="205.7" y="165.6">VCCA1V8_S3</text>
<text x="218.2" y="165.6">VCC3V3_S3</text>
<text x="21.7" y="173.1" transform="rotate(-90 21.7 173.1)">2</text>
<text x="21.7" y="168" transform="rotate(-90 21.7 168)">1</text>
<text x="23.9" y="170.7">C0201</text>
<text x="23.9" y="172.5">X5R</text>
<text x="35.9" y="173.1" transform="rotate(-90 35.9 173.1)">2</text>
<text x="35.9" y="168" transform="rotate(-90 35.9 168)">1</text>
<text x="38.1" y="170.7">C0201</text>
<text x="38.1" y="172.5">X5R</text>
<text x="48.4" y="173.1" transform="rotate(-90 48.4 173.1)">2</text>
<text x="48.4" y="168" transform="rotate(-90 48.4 168)">1</text>
<text x="50.5" y="170.7">C0201</text>
<text x="50.5" y="172.5">X5R</text>
<text x="104.6" y="172.8" transform="rotate(-90 104.6 172.8)">2</text>
<text x="106.7" y="170.3">C0201</text>
<text x="106.7" y="172.1">X5R</text>
<text x="106.7" y="173.9">10V</text>
<text x="120.6" y="172.8" transform="rotate(-90 120.6 172.8)">2</text>
<text x="122.7" y="170.3">C0201</text>
<text x="122.7" y="172.1">X5R</text>
<text x="122.7" y="173.9">10V</text>
<text x="133" y="172.8" transform="rotate(-90 133 172.8)">2</text>
<text x="135.2" y="170.3">C0201</text>
<text x="135.2" y="172.1">X5R</text>
<text x="135.2" y="173.9">10V</text>
<text x="193.8" y="172.1" transform="rotate(-90 193.8 172.1)">1</text>
<text x="209.8" y="172.1" transform="rotate(-90 209.8 172.1)">1</text>
<text x="222.2" y="172.1" transform="rotate(-90 222.2 172.1)">1</text>
<text x="23.9" y="174.2">10V</text>
<text x="38.1" y="174.2">10V</text>
<text x="50.5" y="174.2">10V</text>
<text x="193.8" y="177.2" transform="rotate(-90 193.8 177.2)">2</text>
<text x="196" y="174.8">C0201</text>
<text x="196" y="176.6">X5R</text>
<text x="196" y="178.4">10V</text>
<text x="209.8" y="177.2" transform="rotate(-90 209.8 177.2)">2</text>
<text x="212" y="174.8">C0201</text>
<text x="212" y="176.6">X5R</text>
<text x="212" y="178.4">10V</text>
<text x="222.2" y="177.2" transform="rotate(-90 222.2 177.2)">2</text>
<text x="224.4" y="174.8">C0201</text>
<text x="224.4" y="176.6">X5R</text>
<text x="224.4" y="178.4">10V</text>
<text x="246.1" y="202.3">Monday, March 28, 2016</text>
<text x="273.1" y="202.5">Page Num: 10</text>
<text x="279" y="199.3">REV: 1.0</text>
<text x="246.1" y="205">Tuesday, January 03, 2017</text>
<text x="273.1" y="205">Page Total: 30</text>
</g>
<g font-size="1.6" fill="#f00">
<text x="66.5" y="93.2">HOST0_DM</text>
<text x="66.5" y="91.4">HOST0_DP</text>
<text x="76.8" y="91.4">27</text>
<text x="77" y="93.2">27</text>
<text x="149.4" y="92.8">TYPEC0_TX1N</text>
<text x="149.4" y="91.1">TYPEC0_TX1P</text>
<text x="162.2" y="91.1">23</text>
<text x="162.4" y="92.8">23</text>
<text x="245.4" y="92.8">USB3_SSTXN</text>
<text x="245.4" y="91.1">USB3_SSTXP</text>
<text x="257.3" y="91.1">23</text>
<text x="257.5" y="92.8">23</text>
<text x="52.7" y="99.6">TYPEC0_ID</text>
<text x="66.5" y="98.5">TYPEC0_DM</text>
<text x="66.5" y="96.7">TYPEC0_DP</text>
<text x="77.9" y="96.7">23</text>
<text x="78.1" y="98.5">23</text>
<text x="149.4" y="101.7">TYPEC0_TX2P</text>
<text x="149.4" y="96.4">TYPEC0_RX1P</text>
<text x="149.4" y="98.2">TYPEC0_RX1N</text>
<text x="162.2" y="101.7">23</text>
<text x="162.6" y="96.4">23</text>
<text x="162.7" y="98.2">23</text>
<text x="245.4" y="96.4">USB3_SSRXP</text>
<text x="245.4" y="98.2">USB3_SSRXN</text>
<text x="257.7" y="96.4">23</text>
<text x="257.8" y="98.2">23</text>
<text x="66.5" y="102.1">TYPEC0_U2VBUSDET</text>
<text x="85.4" y="102.1">23</text>
<text x="149.4" y="103.5">TYPEC0_TX2N</text>
<text x="149.4" y="107.1">TYPEC0_RX2P</text>
<text x="162.4" y="103.5">23</text>
<text x="162.6" y="107.1">23</text>
<text x="149.4" y="108.8">TYPEC0_RX2N</text>
<text x="162.7" y="108.8">23</text>
<text x="66.5" y="116.3">HOST1_DM</text>
<text x="66.5" y="114.5">HOST1_DP</text>
<text x="66.5" y="119.8">USB3_DP</text>
<text x="75.8" y="119.8">23</text>
<text x="76.8" y="114.5">22</text>
<text x="77" y="116.3">22</text>
<text x="66.5" y="121.6">USB3_DM</text>
<text x="75.9" y="121.6">23</text>
<text x="149.4" y="124.8">TYPEC0_SBU2</text>
<text x="149.4" y="123.1">TYPEC0_SBU1</text>
<text x="162.7" y="124.8">23</text>
<text x="162.7" y="123.1">23</text>
<text x="149.4" y="128.4">TYPEC0_SBU1_DC</text>
<text x="149.4" y="130.2">TYPEC0_SBU2_DC</text>
<text x="166.1" y="128.4">23</text>
<text x="166.1" y="130.2">23</text>
<text x="146.2" y="133">TYPEC0_U3VBUSDET</text>
<text x="242.2" y="133">TYPEC1_U3VBUSDET</text>
</g>
<g font-size="1.6" fill="#00f">
<text x="27.4" y="108.2">USB PHY0</text>
<text x="27.4" y="131.4">USB PHY1</text>
</g>
<g font-size="1.3">
<text x="30.8" y="1.3">5</text>
<text x="88.9" y="1.3">4</text>
<text x="146.9" y="1.3">3</text>
<text x="205" y="1.3">2</text>
<text x="263.1" y="1.3">1</text>
<text x=".5" y="28.4">D</text>
<text x="292.6" y="28.4">D</text>
<text x=".5" y="79.5">C</text>
<text x="292.6" y="79.5">C</text>
<text x=".5" y="130.6">B</text>
<text x="292.6" y="130.6">B</text>
<text x=".5" y="181.7">A</text>
<text x="292.6" y="181.7">A</text>
<text x="30.8" y="207.4">5</text>
<text x="88.9" y="207.4">4</text>
<text x="146.9" y="207.4">3</text>
<text x="205" y="207.4">2</text>
<text x="263.1" y="207.4">1</text>
</g>
</svg>
